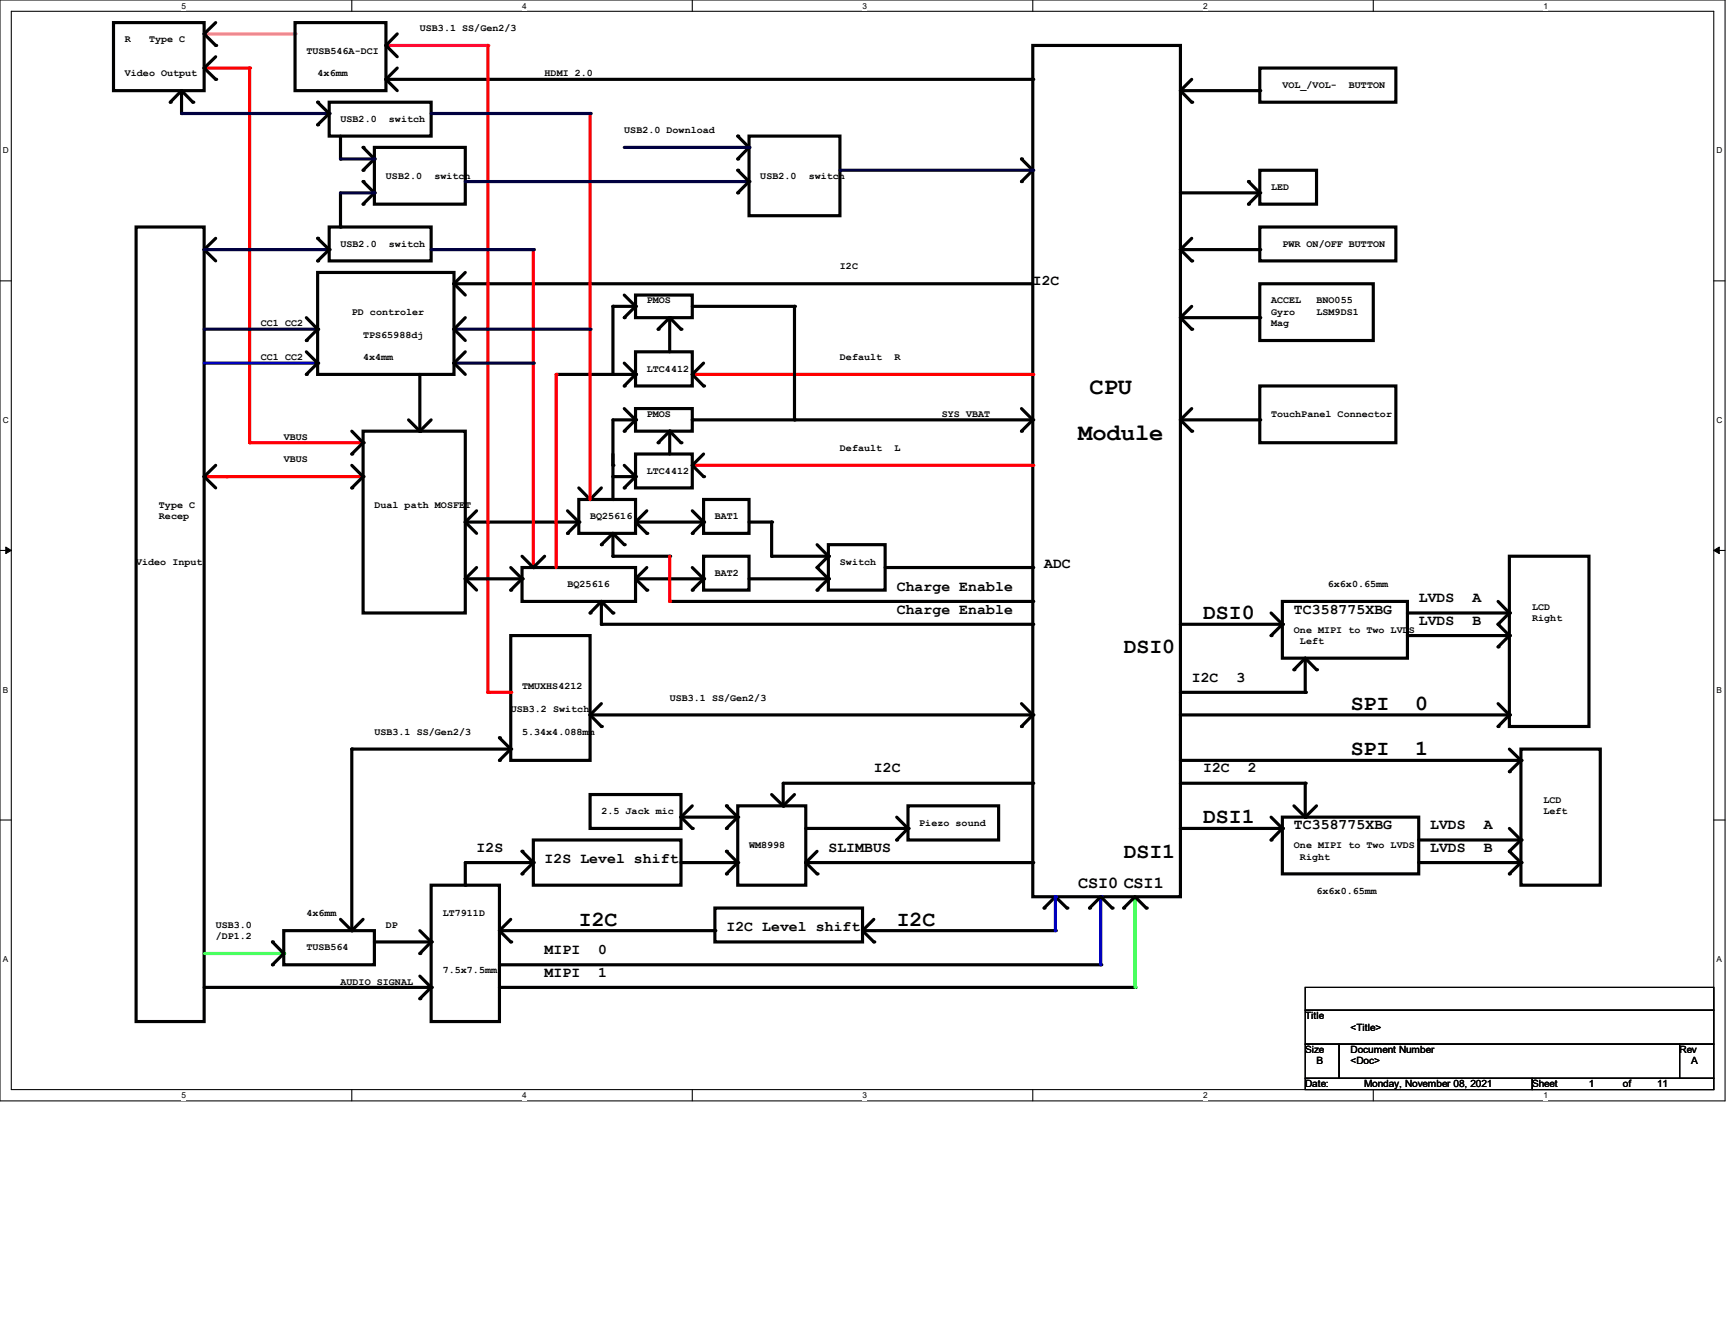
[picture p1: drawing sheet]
<svg xmlns="http://www.w3.org/2000/svg" width="279mm" height="216mm" viewBox="0 0 279 216" stroke-linecap="round" stroke-linejoin="round" font-family="sans-serif">
<path d="M0 0h278v177.4h-278zM1.8 1.8h274.3v173.8h-274.3z" fill="none" stroke="#000" stroke-width=".17"/>
<g fill="#fff">
<path d="M29.3 .2h.7v1.5h-.7z"/>
<path d="M29.3 175.8h.7v1.4h-.7z"/>
</g>
<path d="M56.7 0v1.8M56.7 175.6v1.8" fill="none" stroke="#000" stroke-width=".17"/>
<g fill="#fff">
<path d="M84.1 .2h.7v1.5h-.7z"/>
<path d="M84.1 175.8h.7v1.4h-.7z"/>
</g>
<path d="M111.5 0v1.8M111.5 175.6v1.8" fill="none" stroke="#000" stroke-width=".17"/>
<g fill="#fff">
<path d="M139 .2h.7v1.5h-.7z"/>
<path d="M139 175.8h.7v1.4h-.7z"/>
</g>
<path d="M166.4 0v1.8M166.4 175.6v1.8" fill="none" stroke="#000" stroke-width=".17"/>
<g fill="#fff">
<path d="M193.8 .2h.8v1.5h-.8z"/>
<path d="M193.8 175.8h.8v1.4h-.8z"/>
</g>
<path d="M221.3 0v1.8M221.3 175.6v1.8" fill="none" stroke="#000" stroke-width=".17"/>
<g fill="#fff">
<path d="M248.7 .2h.7v1.5h-.7z"/>
<path d="M248.7 175.8h.7v1.4h-.7z"/>
<path d="M.5 23.5h.9v1.5h-.9z"/>
<path d="M276.6 23.5h.9v1.5h-.9z"/>
<path d="M.5 67h.9v1.5h-.9z"/>
<path d="M276.6 67h.9v1.5h-.9z"/>
</g>
<path d="M0 45.3h1.8M276.1 45.3h1.9" fill="none" stroke="#000" stroke-width=".17"/>
<g fill="#fff">
<path d="M.5 110.4h.8v1.5h-.8z"/>
<path d="M276.6 110.4h.9v1.5h-.9z"/>
</g>
<path d="M0 88.7h1.8M276.1 88.7h1.9" fill="none" stroke="#000" stroke-width=".17"/>
<path d="M.9 88.1l.9 .6-.9 .5zM276.1 88.7l.9-.6v1.1z" fill="#000" stroke="#000" stroke-width=".16"/>
<g fill="#fff">
<path d="M.5 153.8h.8v1.5h-.8z"/>
<path d="M276.6 153.8h.9v1.5h-.9z"/>
</g>
<path d="M0 132.1h1.8M276.1 132.1h1.9M210.3 159.1h65.8v3.7h-65.8zM210.3 162.8h65.8v5.4h-65.8zM210.3 168.2h5.5v5.5h-5.5zM210.3 173.7h36.6v1.9h-36.6zM215.8 168.2h54.8v5.5h-54.8zM246.9 173.7h29.2v1.9h-29.2zM270.6 168.2h5.5v5.5h-5.5z" fill="none" stroke="#000" stroke-width=".17"/>
<path d="M18.3 3.6h14.6v11h-14.6z" fill="none" stroke="#000" stroke-width=".51"/>
<path d="M32.9 5.5h14.6" fill="none" stroke="#f0f" stroke-width=".51"/>
<circle cx="47.5" cy="5.5" r=".25" fill="#f0f"/>
<path d="M27.4 16.5l1.9-1.9v3.7M34.8 3.6l-1.9 1.9 1.9 1.8M47.5 3.6h14.7v11h-14.7zM53 16.5h16.5v5.4h-16.5zM21.9 36.6h11v128h-11z" fill="none" stroke="#000" stroke-width=".51"/>
<g fill="#000">
<circle cx="27.4" cy="16.5" r=".25"/>
<circle cx="29.3" cy="18.3" r=".25"/>
<circle cx="32.9" cy="5.5" r=".25"/>
<circle cx="34.8" cy="7.3" r=".25"/>
</g>
<path d="M32.9 11h7.3" fill="none" stroke="#f00" stroke-width=".51"/>
<circle cx="40.2" cy="11" r=".25" fill="#f00"/>
<path d="M40.2 11v60.3" fill="none" stroke="#f00" stroke-width=".51"/>
<circle cx="40.2" cy="71.3" r=".25" fill="#f00"/>
<path d="M34.8 9.1l-1.9 1.9 1.9 1.8M51.2 43.9h22v16.4h-22z" fill="none" stroke="#000" stroke-width=".51"/>
<g fill="#000">
<circle cx="32.9" cy="11" r=".25"/>
<circle cx="34.8" cy="12.8" r=".25"/>
</g>
<path d="M40.2 71.3h18.3" fill="none" stroke="#f00" stroke-width=".51"/>
<circle cx="58.5" cy="71.3" r=".25" fill="#f00"/>
<path d="M32.9 76.8h3.7" fill="none" stroke="#f00" stroke-width=".51"/>
<circle cx="36.6" cy="76.8" r=".25" fill="#f00"/>
<path d="M32.9 76.8h25.6" fill="none" stroke="#f00" stroke-width=".51"/>
<circle cx="32.9" cy="76.8" r=".25" fill="#f00"/>
<path d="M62.2 12.8h104.2M62.2 12.8l1.8 1.8M64 11l-1.8 1.8M58.5 69.5h16.5v29.3h-16.5zM65.8 67.6l1.8 1.9M67.6 60.3v9.2M69.5 67.6l-1.9 1.9M75 84.1h18.3M91.4 82.3l1.9 1.8M93.3 80.5h9.1v5.4h-9.1zM93.3 84.1l-1.9 1.8" fill="none" stroke="#000" stroke-width=".51"/>
<g fill="#000">
<circle cx="62.2" cy="12.8" r=".25"/>
<circle cx="166.4" cy="12.8" r=".25"/>
<circle cx="67.6" cy="69.5" r=".25"/>
<circle cx="91.4" cy="85.9" r=".25"/>
<circle cx="93.3" cy="84.1" r=".25"/>
</g>
<path d="M62.2 7.3h16.4" fill="none" stroke="#ff0080" stroke-width=".51"/>
<circle cx="78.6" cy="7.3" r=".25" fill="#ff0080"/>
<path d="M64 5.5l-1.8 1.8 1.8 1.8M166.4 7.3h23.8v137.2h-23.8z" fill="none" stroke="#000" stroke-width=".51"/>
<circle cx="62.2" cy="7.3" r=".25" fill="#000"/>
<path d="M32.9 153.6h12.8" fill="none" stroke="#00ff40" stroke-width=".51"/>
<circle cx="45.7" cy="153.6" r=".25" fill="#00ff40"/>
<g fill="none" stroke="#000" stroke-width=".51">
<path d="M73.2 45.7h93.2M73.2 45.7l1.8 1.8M75 43.9l-1.8 1.8M82.3 102.4h12.8v20.1h-12.8zM82.3 120.7h-25.6v29.2M84.1 137.2l1.8 1.8M85.9 139h-10.9v3.6M85.9 139l-1.8 1.8M32.9 159.1h36.6M43.9 151.8l1.8 1.8-1.8 1.8M45.7 149.9h14.6v5.5h-14.6zM60.3 151.8h9.2"/>
<path d="M67.6 157.3l1.9 1.8M67.6 149.9l1.9 1.9M69.5 142.6h11v22h-11zM69.5 159.1l-1.9 1.8M69.5 151.8l-1.9 1.8M80.5 159.1h102.4M80.5 155.4h96.9"/>
</g>
<g fill="#000">
<circle cx="73.2" cy="45.7" r=".25"/>
<circle cx="56.7" cy="120.7" r=".25"/>
<circle cx="82.3" cy="120.7" r=".25"/>
<circle cx="84.1" cy="137.2" r=".25"/>
<circle cx="85.9" cy="139" r=".25"/>
<circle cx="43.9" cy="155.4" r=".25"/>
<circle cx="43.9" cy="151.8" r=".25"/>
<circle cx="67.6" cy="153.6" r=".25"/>
<circle cx="69.5" cy="151.8" r=".25"/>
<circle cx="69.5" cy="159.1" r=".25"/>
<circle cx="75" cy="142.6" r=".25"/>
<circle cx="84.1" cy="140.8" r=".25"/>
<circle cx="177.4" cy="155.4" r=".25"/>
<circle cx="182.9" cy="159.1" r=".25"/>
<circle cx="67.6" cy="160.9" r=".25"/>
</g>
<path d="M78.6 7.3v104.2" fill="none" stroke="#f00" stroke-width=".51"/>
<circle cx="78.6" cy="111.5" r=".25" fill="#f00"/>
<path d="M78.6 111.5h3.7" fill="none" stroke="#f00" stroke-width=".51"/>
<circle cx="82.3" cy="111.5" r=".25" fill="#f00"/>
<g fill="none" stroke="#000" stroke-width=".51">
<path d="M100.6 47.5l1.8 1.9M100.6 58.5l1.8 1.8M102.4 56.7h9.1v5.5h-9.1zM102.4 47.5h9.1v3.7h-9.1zM102.4 49.4h-3.6v10.9M102.4 49.4l-1.8 1.8M111.5 49.4h16.5M89.6 60.3h12.8M98.8 76.8h3.6M100.6 65.8l1.8 1.8M100.6 75l1.8 1.8M102.4 73.2h9.1v5.4h-9.1z"/>
<path d="M102.4 65.8h9.1v3.7h-9.1zM102.4 67.6h-3.6v7.4M102.4 60.3l-1.8 1.9M102.4 67.6l-1.8 1.9M102.4 76.8l-1.8 1.8M111.5 67.6h54.9M75 93.3h9.1M84.1 91.4h18.3v5.5h-18.3zM102.4 93.3h11M102.4 84.1h11M102.4 84.1l1.8 1.8M102.4 93.3l1.8 1.8"/>
<path d="M104.2 82.3l-1.8 1.8M104.2 91.4l-1.8 1.9M111.5 82.3l1.9 1.8M111.5 91.4l1.9 1.9M113.4 80.5h7.3v5.4h-7.3zM113.4 89.6h7.3v5.5h-7.3zM113.4 84.1l-1.9 1.8M113.4 93.3l-1.9 1.8"/>
</g>
<g fill="#000">
<circle cx="98.8" cy="49.4" r=".25"/>
<circle cx="100.6" cy="51.2" r=".25"/>
<circle cx="102.4" cy="49.4" r=".25"/>
<circle cx="128" cy="49.4" r=".25"/>
<circle cx="98.8" cy="75" r=".25"/>
<circle cx="98.8" cy="60.3" r=".25"/>
<circle cx="98.8" cy="76.8" r=".25"/>
<circle cx="100.6" cy="78.6" r=".25"/>
<circle cx="100.6" cy="62.2" r=".25"/>
<circle cx="100.6" cy="69.5" r=".25"/>
<circle cx="102.4" cy="60.3" r=".25"/>
<circle cx="102.4" cy="67.6" r=".25"/>
<circle cx="102.4" cy="76.8" r=".25"/>
<circle cx="111.5" cy="67.6" r=".25"/>
<circle cx="84.1" cy="93.3" r=".25"/>
<circle cx="102.4" cy="93.3" r=".25"/>
<circle cx="102.4" cy="84.1" r=".25"/>
<circle cx="104.2" cy="85.9" r=".25"/>
<circle cx="104.2" cy="95.1" r=".25"/>
<circle cx="111.5" cy="85.9" r=".25"/>
<circle cx="111.5" cy="95.1" r=".25"/>
<circle cx="113.4" cy="93.3" r=".25"/>
<circle cx="113.4" cy="84.1" r=".25"/>
</g>
<path d="M111.5 60.3h54.9" fill="none" stroke="#f00" stroke-width=".51"/>
<circle cx="166.4" cy="60.3" r=".25" fill="#f00"/>
<path d="M113.4 58.5l-1.9 1.8 1.9 1.9M118.9 129.8h10.9v12.8h-10.9zM131.7 137.2l-1.9 1.8 1.9 1.8M146.3 129.8h14.6v5.5h-14.6z" fill="none" stroke="#000" stroke-width=".51"/>
<g fill="#000">
<circle cx="111.5" cy="60.3" r=".25"/>
<circle cx="113.4" cy="62.2" r=".25"/>
<circle cx="129.8" cy="139" r=".25"/>
<circle cx="131.7" cy="140.8" r=".25"/>
</g>
<path d="M182.9 144.5v14.6" fill="none" stroke="#0f0" stroke-width=".51"/>
<circle cx="182.9" cy="159.1" r=".25" fill="#0f0"/>
<path d="M76.8 82.3l-1.8 1.8 1.8 1.8M76.8 91.4l-1.8 1.9 1.8 1.8M82.3 91.4l1.8 1.9-1.8 1.8M95.1 115.2h71.3M95.1 115.2l1.8 1.9M96.9 113.4l-1.8 1.8M164.6 113.4l1.8 1.8M166.4 115.2l-1.8 1.9" fill="none" stroke="#000" stroke-width=".51"/>
<g fill="#000">
<circle cx="75" cy="84.1" r=".25"/>
<circle cx="75" cy="93.3" r=".25"/>
<circle cx="82.3" cy="95.1" r=".25"/>
<circle cx="84.1" cy="93.3" r=".25"/>
<circle cx="95.1" cy="115.2" r=".25"/>
<circle cx="96.9" cy="117.1" r=".25"/>
<circle cx="164.6" cy="117.1" r=".25"/>
<circle cx="166.4" cy="115.2" r=".25"/>
</g>
<path d="M89.6 60.3v31.1" fill="none" stroke="#f00" stroke-width=".51"/>
<circle cx="89.6" cy="60.3" r=".25" fill="#f00"/>
<g fill="none" stroke="#000" stroke-width=".51">
<path d="M107.9 51.2v5.5M107.9 51.2l-1.9 1.8M107.9 51.2l1.8 1.8M128 49.4v18.2M34.8 75l-1.9 1.8 1.9 1.8M56.7 75l1.8 1.8-1.8 1.8M98.8 73.2v7.3M107.9 69.5v3.7M107.9 69.5l-1.9 1.8M107.9 69.5l1.8 1.8M120.7 93.3h12.8M120.7 84.1h3.6v5.5h9.2"/>
<path d="M133.5 87.8h9.1v7.3h-9.1z"/>
</g>
<g fill="#000">
<circle cx="106" cy="53" r=".25"/>
<circle cx="107.9" cy="51.2" r=".25"/>
<circle cx="109.7" cy="53" r=".25"/>
<circle cx="32.9" cy="76.8" r=".25"/>
<circle cx="56.7" cy="78.6" r=".25"/>
<circle cx="58.5" cy="76.8" r=".25"/>
<circle cx="106" cy="71.3" r=".25"/>
<circle cx="107.9" cy="69.5" r=".25"/>
<circle cx="109.7" cy="71.3" r=".25"/>
<circle cx="128" cy="67.6" r=".25"/>
<circle cx="98.8" cy="80.5" r=".25"/>
<circle cx="124.3" cy="84.1" r=".25"/>
<circle cx="124.3" cy="89.6" r=".25"/>
<circle cx="133.5" cy="93.3" r=".25"/>
<circle cx="133.5" cy="89.6" r=".25"/>
</g>
<path d="M111.5 75h54.9" fill="none" stroke="#f00" stroke-width=".51"/>
<circle cx="166.4" cy="75" r=".25" fill="#f00"/>
<path d="M113.4 73.2l-1.9 1.8 1.9 1.8M98.8 85.9v3.7h9.1M107.9 96.9h58.5M131.7 87.8l1.8 1.8-1.8 1.8 1.8 1.9-1.8 1.8M142.6 91.4h23.8M96.9 100.6h69.5" fill="none" stroke="#000" stroke-width=".51"/>
<g fill="#000">
<circle cx="111.5" cy="75" r=".25"/>
<circle cx="113.4" cy="76.8" r=".25"/>
<circle cx="98.8" cy="89.6" r=".25"/>
<circle cx="107.9" cy="89.6" r=".25"/>
<circle cx="131.7" cy="91.4" r=".25"/>
<circle cx="131.7" cy="95.1" r=".25"/>
<circle cx="133.5" cy="93.3" r=".25"/>
<circle cx="133.5" cy="89.6" r=".25"/>
<circle cx="166.4" cy="91.4" r=".25"/>
<circle cx="166.4" cy="96.9" r=".25"/>
<circle cx="166.4" cy="100.6" r=".25"/>
</g>
<path d="M107.9 89.6v7.3" fill="none" stroke="#f00" stroke-width=".51"/>
<circle cx="107.9" cy="96.9" r=".25" fill="#f00"/>
<g fill="none" stroke="#000" stroke-width=".51">
<path d="M56.7 69.5l1.8 1.8-1.8 1.9M96.9 87.8l1.9-1.9 1.8 1.9M96.9 96.9v3.7M96.9 96.9l-1.8 1.9M96.9 96.9l1.9 1.9M80.5 118.9l1.8 1.8-1.8 1.8M95.1 128h14.6v5.5h-14.6zM109.7 131.7h9.2M109.7 131.7l1.8 1.8M111.5 129.8l-1.8 1.9M117.1 129.8l1.8 1.9M118.9 131.7l-1.8 1.8"/>
<path d="M124.3 128l1.9 1.8M126.2 126.2v3.6M128 128l-1.8 1.8M144.5 131.7l1.8 1.8-1.8 1.8M54.9 148.1l1.8 1.8 1.8-1.8M181.1 146.3l1.8-1.8 1.8 1.8"/>
</g>
<g fill="#000">
<circle cx="56.7" cy="73.2" r=".25"/>
<circle cx="58.5" cy="71.3" r=".25"/>
<circle cx="95.1" cy="98.8" r=".25"/>
<circle cx="96.9" cy="87.8" r=".25"/>
<circle cx="98.8" cy="98.8" r=".25"/>
<circle cx="100.6" cy="87.8" r=".25"/>
<circle cx="80.5" cy="118.9" r=".25"/>
<circle cx="96.9" cy="100.6" r=".25"/>
<circle cx="80.5" cy="122.5" r=".25"/>
<circle cx="109.7" cy="131.7" r=".25"/>
<circle cx="111.5" cy="133.5" r=".25"/>
<circle cx="117.1" cy="129.8" r=".25"/>
<circle cx="117.1" cy="133.5" r=".25"/>
<circle cx="118.9" cy="131.7" r=".25"/>
<circle cx="126.2" cy="129.8" r=".25"/>
<circle cx="144.5" cy="135.3" r=".25"/>
<circle cx="146.3" cy="133.5" r=".25"/>
<circle cx="56.7" cy="149.9" r=".25"/>
<circle cx="181.1" cy="146.3" r=".25"/>
<circle cx="184.7" cy="146.3" r=".25"/>
</g>
<path d="M32.9 53h18.3" fill="none" stroke="#000040" stroke-width=".51"/>
<circle cx="51.2" cy="53" r=".25" fill="#000040"/>
<path d="M32.9 58.5h18.3" fill="none" stroke="#000080" stroke-width=".51"/>
<circle cx="51.2" cy="58.5" r=".25" fill="#000080"/>
<path d="M60.3 23.7h14.7v9.2h-14.7zM49.4 56.7l1.8 1.8-1.8 1.8M49.4 51.2l1.8 1.8-1.8 1.9" fill="none" stroke="#000" stroke-width=".51"/>
<g fill="#000">
<circle cx="49.4" cy="54.9" r=".25"/>
<circle cx="51.2" cy="53" r=".25"/>
<circle cx="51.2" cy="58.5" r=".25"/>
<circle cx="49.4" cy="60.3" r=".25"/>
</g>
<path d="M29.3 18.3h23.7" fill="none" stroke="#000040" stroke-width=".51"/>
<circle cx="53" cy="18.3" r=".25" fill="#000040"/>
<path d="M34.8 38.4l-1.9 1.8 1.9 1.8" fill="none" stroke="#000" stroke-width=".51"/>
<circle cx="32.9" cy="40.2" r=".25" fill="#000"/>
<path d="M32.9 40.2h20.1" fill="none" stroke="#000040" stroke-width=".51"/>
<circle cx="53" cy="40.2" r=".25" fill="#000040"/>
<path d="M29.3 14.6l1.8 1.9M51.2 16.5l1.8 1.8-1.8 1.8M51.2 38.4l1.8 1.8-1.8 1.8M53 36.6h16.5v5.4h-16.5zM54.9 21.9v3.7M54.9 31.1v5.5M58.5 23.7l1.8 1.9-1.8 1.8M58.5 29.3l1.8 1.8-1.8 1.8" fill="none" stroke="#000" stroke-width=".51"/>
<g fill="#000">
<circle cx="31.1" cy="16.5" r=".25"/>
<circle cx="51.2" cy="16.5" r=".25"/>
<circle cx="51.2" cy="20.1" r=".25"/>
<circle cx="51.2" cy="38.4" r=".25"/>
<circle cx="54.9" cy="25.6" r=".25"/>
<circle cx="54.9" cy="36.6" r=".25"/>
<circle cx="58.5" cy="23.7" r=".25"/>
<circle cx="58.5" cy="32.9" r=".25"/>
<circle cx="58.5" cy="27.4" r=".25"/>
<circle cx="58.5" cy="29.3" r=".25"/>
<circle cx="51.2" cy="42" r=".25"/>
</g>
<path d="M54.9 25.6h5.4" fill="none" stroke="#000040" stroke-width=".51"/>
<circle cx="60.3" cy="25.6" r=".25" fill="#000040"/>
<path d="M54.9 31.1h5.4" fill="none" stroke="#000040" stroke-width=".51"/>
<circle cx="60.3" cy="31.1" r=".25" fill="#000040"/>
<path d="M93.3 78.6l1.8 1.9 1.8-1.9" fill="none" stroke="#000" stroke-width=".51"/>
<circle cx="95.1" cy="80.5" r=".25" fill="#000"/>
<path d="M95.1 18.3v62.2" fill="none" stroke="#f00" stroke-width=".51"/>
<circle cx="95.1" cy="18.3" r=".25" fill="#f00"/>
<path d="M69.5 18.3h25.6" fill="none" stroke="#000040" stroke-width=".51"/>
<circle cx="95.1" cy="18.3" r=".25" fill="#000040"/>
<path d="M85.9 40.2v51.2" fill="none" stroke="#f00" stroke-width=".51"/>
<circle cx="85.9" cy="40.2" r=".25" fill="#f00"/>
<path d="M84.1 89.6l1.8 1.8 1.9-1.8" fill="none" stroke="#000" stroke-width=".51"/>
<circle cx="85.9" cy="91.4" r=".25" fill="#000"/>
<path d="M69.5 40.2h16.4" fill="none" stroke="#000040" stroke-width=".51"/>
<circle cx="85.9" cy="40.2" r=".25" fill="#000040"/>
<path d="M75 29.3h45.7" fill="none" stroke="#000040" stroke-width=".51"/>
<circle cx="120.7" cy="29.3" r=".25" fill="#000040"/>
<path d="M120.7 21.9h14.6v12.9h-14.6zM164.6 25.6l1.8 1.8-1.8 1.9" fill="none" stroke="#000" stroke-width=".51"/>
<g fill="#000">
<circle cx="164.6" cy="29.3" r=".25"/>
<circle cx="164.6" cy="25.6" r=".25"/>
</g>
<path d="M135.3 27.4h31.1" fill="none" stroke="#000040" stroke-width=".51"/>
<circle cx="166.4" cy="27.4" r=".25" fill="#000040"/>
<path d="M118.9 27.4l1.8 1.9-1.8 1.8M118.9 21.9l1.8 1.8-1.8 1.9" fill="none" stroke="#000" stroke-width=".51"/>
<g fill="#000">
<circle cx="118.9" cy="31.1" r=".25"/>
<circle cx="118.9" cy="27.4" r=".25"/>
<circle cx="118.9" cy="21.9" r=".25"/>
<circle cx="118.9" cy="25.6" r=".25"/>
</g>
<path d="M100.6 23.7h20.1" fill="none" stroke="#000040" stroke-width=".51"/>
<circle cx="120.7" cy="23.7" r=".25" fill="#000040"/>
<path d="M73.2 58.5h12.7" fill="none" stroke="#000040" stroke-width=".51"/>
<circle cx="85.9" cy="58.5" r=".25" fill="#000040"/>
<path d="M75 56.7l-1.8 1.8 1.8 1.8" fill="none" stroke="#000" stroke-width=".51"/>
<circle cx="73.2" cy="58.5" r=".25" fill="#000"/>
<path d="M73.2 53h21.9" fill="none" stroke="#000040" stroke-width=".51"/>
<circle cx="95.1" cy="53" r=".25" fill="#000040"/>
<path d="M75 51.2l-1.8 1.8 1.8 1.9M80.5 149.9h34.7M80.5 149.9l1.8 1.9M82.3 148.1l-1.8 1.8M115.2 146.3h23.8v5.5h-23.8zM139 149.9h31.1M139 149.9l1.8 1.9M140.8 148.1l-1.8 1.8" fill="none" stroke="#000" stroke-width=".51"/>
<g fill="#000">
<circle cx="73.2" cy="53" r=".25"/>
<circle cx="80.5" cy="149.9" r=".25"/>
<circle cx="82.3" cy="151.8" r=".25"/>
<circle cx="115.2" cy="149.9" r=".25"/>
<circle cx="139" cy="149.9" r=".25"/>
<circle cx="140.8" cy="151.8" r=".25"/>
<circle cx="170.1" cy="149.9" r=".25"/>
</g>
<path d="M177.4 144.5v10.9" fill="none" stroke="#00f" stroke-width=".51"/>
<circle cx="177.4" cy="144.5" r=".25" fill="#00f"/>
<path d="M168.2 146.3l1.9-1.8 1.8 1.8M175.6 146.3l1.8-1.8 1.8 1.8" fill="none" stroke="#000" stroke-width=".51"/>
<g fill="#000">
<circle cx="168.2" cy="146.3" r=".25"/>
<circle cx="171.9" cy="146.3" r=".25"/>
<circle cx="175.6" cy="146.3" r=".25"/>
<circle cx="179.2" cy="146.3" r=".25"/>
</g>
<path d="M170.1 144.5v5.4" fill="none" stroke="#00f" stroke-width=".51"/>
<circle cx="170.1" cy="144.5" r=".25" fill="#00f"/>
<g fill="none" stroke="#000" stroke-width=".51">
<path d="M190.2 14.6h12.8M190.2 14.6l1.8 1.9M192 12.8l-1.8 1.8M203 11h21.9v5.5h-21.9zM190.2 31.1h12.8M192 38.4l-1.8 1.8M201.2 29.3l1.8 1.8M203 36.6h21.9v5.4h-21.9zM203 27.4h9.1v5.5h-9.1zM203 31.1l-1.8 1.8M190.2 51.2h12.8M190.2 51.2l1.8 1.8"/>
<path d="M190.2 40.2h12.8M190.2 40.2l1.8 1.8M192 49.4l-1.8 1.8M203 45.7h18.3v9.2h-18.3zM164.6 65.8l1.8 1.8-1.8 1.9M190.2 67.6h12.8M190.2 67.6l1.8 1.9M192 65.8l-1.8 1.8M203 62.2h21.9v9.1h-21.9zM204.8 98.8l1.8 1.8M206.6 96.9h20.2v9.1h-20.2zM226.8 98.8h16.4"/>
<path d="M241.4 96.9l1.8 1.9M243.2 89.6h12.8v27.5h-12.8zM243.2 98.8l-1.8 1.8 1.8 1.8M190.2 100.6h16.4M190.2 115.2h53M206.6 100.6l-1.8 1.8M210.3 106v5.5h-20.1M210.3 106l-1.8 1.9M210.3 106l1.8 1.9M226.8 102.4h16.4M241.4 113.4l1.8 1.8M243.2 102.4l-1.8 1.8"/>
<path d="M243.2 115.2l-1.8 1.9M85.9 135.3h23.8v7.3h-23.8zM109.7 139h9.2M117.1 137.2l1.8 1.8M118.9 139l-1.8 1.8M126.2 126.2h40.2M129.8 139h36.6M129.8 133.5h16.5M190.2 133.5h16.4M190.2 126.2h20.1v5.5M190.2 122.5h54.9M204.8 131.7l1.8 1.8"/>
<path d="M206.6 131.7h22v9.1h-22zM206.6 133.5l-1.8 1.8M208.5 129.8l1.8 1.9M212.1 129.8l-1.8 1.9M228.6 139h16.5M228.6 135.3h16.5M243.2 133.5l1.9 1.8M243.2 120.7l1.9 1.8M245.1 120.7h12.8v21.9h-12.8zM245.1 135.3l-1.9 1.9 1.9 1.8M245.1 139l-1.9 1.8M245.1 122.5l-1.9 1.8"/>
</g>
<g fill="#000">
<circle cx="190.2" cy="14.6" r=".25"/>
<circle cx="192" cy="16.5" r=".25"/>
<circle cx="203" cy="14.6" r=".25"/>
<circle cx="201.2" cy="29.3" r=".25"/>
<circle cx="201.2" cy="32.9" r=".25"/>
<circle cx="203" cy="31.1" r=".25"/>
<circle cx="190.2" cy="40.2" r=".25"/>
<circle cx="190.2" cy="51.2" r=".25"/>
<circle cx="192" cy="53" r=".25"/>
<circle cx="192" cy="42" r=".25"/>
<circle cx="203" cy="40.2" r=".25"/>
<circle cx="203" cy="51.2" r=".25"/>
<circle cx="164.6" cy="69.5" r=".25"/>
<circle cx="166.4" cy="67.6" r=".25"/>
<circle cx="190.2" cy="67.6" r=".25"/>
<circle cx="192" cy="69.5" r=".25"/>
<circle cx="203" cy="67.6" r=".25"/>
<circle cx="243.2" cy="98.8" r=".25"/>
<circle cx="204.8" cy="102.4" r=".25"/>
<circle cx="206.6" cy="100.6" r=".25"/>
<circle cx="208.5" cy="107.9" r=".25"/>
<circle cx="210.3" cy="111.5" r=".25"/>
<circle cx="212.1" cy="107.9" r=".25"/>
<circle cx="241.4" cy="117.1" r=".25"/>
<circle cx="241.4" cy="100.6" r=".25"/>
<circle cx="241.4" cy="104.2" r=".25"/>
<circle cx="243.2" cy="115.2" r=".25"/>
<circle cx="243.2" cy="102.4" r=".25"/>
<circle cx="117.1" cy="137.2" r=".25"/>
<circle cx="118.9" cy="139" r=".25"/>
<circle cx="146.3" cy="133.5" r=".25"/>
<circle cx="166.4" cy="126.2" r=".25"/>
<circle cx="166.4" cy="139" r=".25"/>
<circle cx="204.8" cy="135.3" r=".25"/>
<circle cx="206.6" cy="133.5" r=".25"/>
<circle cx="210.3" cy="131.7" r=".25"/>
<circle cx="210.3" cy="126.2" r=".25"/>
<circle cx="243.2" cy="137.2" r=".25"/>
<circle cx="243.2" cy="124.3" r=".25"/>
<circle cx="245.1" cy="135.3" r=".25"/>
<circle cx="245.1" cy="139" r=".25"/>
<circle cx="245.1" cy="122.5" r=".25"/>
<circle cx="117.1" cy="140.8" r=".25"/>
<circle cx="243.2" cy="140.8" r=".25"/>
</g>
<g font-size="3.8">
<text x="175.6" y="63.5">CPU</text>
<text x="173.7" y="70.9">Module</text>
</g>
<g font-size="3.5">
<text x="193.8" y="99.7">DSI0</text>
<text x="181.1" y="105.2">DSI0</text>
<text x="217.6" y="114.4">SPI</text>
<text x="228" y="114.4">0</text>
<text x="217.6" y="121.7">SPI</text>
<text x="228" y="121.7">1</text>
<text x="193.8" y="132.7">DSI1</text>
<text x="181.1" y="138.2">DSI1</text>
<text x="93.3" y="149.1">I2C</text>
<text x="144.5" y="149.1">I2C</text>
</g>
<text font-size="2.7" x="173.7" y="143.1">CSI0 CSI1</text>
<g font-size="2.4">
<text x="166.4" y="45.8">I2C</text>
<text x="144.5" y="95.2">Charge Enable</text>
<text x="168.2" y="91.6">ADC</text>
<text x="144.5" y="98.8">Charge Enable</text>
<text x="208.5" y="98.8">TC358775XBG</text>
<text x="228.6" y="97">LVDS</text>
<text x="228.6" y="100.7">LVDS</text>
<text x="237.2" y="97">A</text>
<text x="237.2" y="100.7">B</text>
<text x="192" y="109.9">I2C</text>
<text x="199.2" y="109.9">3</text>
<text x="140.8" y="124.5">I2C</text>
<text x="193.8" y="124.5">I2C</text>
<text x="201" y="124.5">2</text>
<text x="76.8" y="137.3">I2S</text>
<text x="133.5" y="137.3">SLIMBUS</text>
<text x="208.5" y="133.6">TC358775XBG</text>
<text x="230.4" y="133.6">LVDS</text>
<text x="230.4" y="137.3">LVDS</text>
<text x="239.1" y="133.6">A</text>
<text x="239.1" y="137.3">B</text>
<text x="87.8" y="139.1">I2S Level shift</text>
<text x="87.8" y="153.7">MIPI</text>
<text x="96.4" y="153.7">0</text>
<text x="117.1" y="150.1">I2C Level shift</text>
<text x="87.8" y="157.4">MIPI</text>
<text x="96.4" y="157.4">1</text>
</g>
<g font-size="1.6">
<text x="67.6" y="5">USB3.1 SS/Gen2/3</text>
<text x="20.1" y="6.8">R</text>
<text x="24" y="6.8">Type C</text>
<text x="49.4" y="8.7">TUSB546A-DCI</text>
<text x="20.1" y="12.3">Video Output</text>
<text x="51.2" y="12.3">4x6mm</text>
<text x="87.8" y="12.3">HDMI 2.0</text>
<text x="206.6" y="14.1">VOL_/VOL-</text>
<text x="217.3" y="14.1">BUTTON</text>
<text x="54.9" y="19.6">USB2.0</text>
<text x="62.7" y="19.6">switch</text>
<text x="100.6" y="21.5">USB2.0 Download</text>
<text x="62.2" y="28.8">USB2.0</text>
<text x="70" y="28.8">switch</text>
<text x="122.5" y="28.8">USB2.0</text>
<text x="130.3" y="28.8">switch</text>
<text x="204.8" y="30.6">LED</text>
<text x="54.9" y="39.8">USB2.0</text>
<text x="62.7" y="39.8">switch</text>
<text x="206.6" y="39.8">PWR ON/OFF BUTTON</text>
<text x="135.3" y="43.4">I2C</text>
<text x="42" y="52.5">CC1 CC2</text>
<text x="56.7" y="50.7">PD controler</text>
<text x="104.2" y="48.9">PMOS</text>
<text x="204.8" y="48.9">ACCEL</text>
<text x="204.8" y="50.7">Gyro</text>
<text x="204.8" y="52.5">Mag</text>
<text x="212.1" y="48.9">BNO055</text>
<text x="212.1" y="50.7">LSM9DS1</text>
<text x="42" y="58">CC1 CC2</text>
<text x="58.5" y="54.4">TPS65988dj</text>
<text x="58.5" y="58">4x4mm</text>
<text x="104.2" y="59.9">LTC4412</text>
<text x="135.3" y="58">Default</text>
<text x="144.1" y="58">R</text>
<text x="45.7" y="70.8">VBUS</text>
<text x="104.2" y="67.2">PMOS</text>
<text x="151.8" y="67.2">SYS_VBAT</text>
<text x="204.8" y="67.2">TouchPanel Connector</text>
<text x="45.7" y="74.5">VBUS</text>
<text x="104.2" y="76.3">LTC4412</text>
<text x="135.3" y="72.7">Default</text>
<text x="144.1" y="72.7">L</text>
<text x="25.6" y="81.8">Type C</text>
<text x="25.6" y="83.7">Recep</text>
<text x="60.3" y="81.8">Dual path MOSFET</text>
<text x="95.1" y="83.7">BQ25616</text>
<text x="115.2" y="83.7">BAT1</text>
<text x="21.9" y="91">Video Input</text>
<text x="91.4" y="94.6">BQ25616</text>
<text x="115.2" y="92.8">BAT2</text>
<text x="135.3" y="91">Switch</text>
<text x="214" y="94.6">6x6x0.65mm</text>
<text x="208.5" y="101.9">One MIPI to Two LVDS</text>
<text x="246.9" y="98.3">LCD</text>
<text x="246.9" y="100.1">Right</text>
<text x="209.5" y="103.8">Left</text>
<text x="84.1" y="111.1">TMUXHS4212</text>
<text x="107.9" y="112.9">USB3.1 SS/Gen2/3</text>
<text x="60.3" y="118.4">USB3.1 SS/Gen2/3</text>
<text x="82.3" y="114.7">USB3.2 Switch</text>
<text x="84.1" y="118.4">5.34x4.088mm</text>
<text x="96.9" y="131.2">2.5 Jack mic</text>
<text x="248.7" y="129.4">LCD</text>
<text x="248.7" y="131.2">Left</text>
<text x="120.7" y="136.7">WM8998</text>
<text x="148.1" y="133">Piezo sound</text>
<text x="208.5" y="136.7">One MIPI to Two LVDS</text>
<text x="209.5" y="138.5">Right</text>
<text x="212.1" y="144">6x6x0.65mm</text>
<text x="34.8" y="149.5">USB3.0</text>
<text x="49.4" y="147.7">4x6mm</text>
<text x="62.2" y="149.5">DP</text>
<text x="71.3" y="147.7">LT7911D</text>
<text x="34.8" y="151.3">/DP1.2</text>
<text x="49.4" y="153.1">TUSB564</text>
<text x="54.9" y="158.6">AUDIO SIGNAL</text>
<text x="71.3" y="156.8">7.5x7.5mm</text>
<text x="210.3" y="164.2">Title</text>
<text x="217.6" y="166">&lt;Title&gt;</text>
<text x="210.3" y="169.7">Size</text>
<text x="212.1" y="171.5">B</text>
<text x="217.6" y="169.7">Document Number</text>
<text x="217.6" y="171.5">&lt;Doc&gt;</text>
<text x="270.6" y="169.7">Rev</text>
<text x="272.5" y="171.5">A</text>
<text x="210.3" y="175.2">Date:</text>
<text x="219.8" y="175.2">Monday, November 08, 2021</text>
<text x="246.9" y="175.2">Sheet</text>
<text x="256" y="175.2">1</text>
<text x="261.5" y="175.2">of</text>
<text x="267" y="175.2">11</text>
</g>
<g font-size="1.3">
<text x="29.3" y="1.4">5</text>
<text x="84.1" y="1.4">4</text>
<text x="139" y="1.4">3</text>
<text x="193.8" y="1.4">2</text>
<text x="248.7" y="1.4">1</text>
<text x=".5" y="24.7">D</text>
<text x="276.6" y="24.7">D</text>
<text x=".5" y="68.2">C</text>
<text x="276.6" y="68.2">C</text>
<text x=".5" y="111.6">B</text>
<text x="276.6" y="111.6">B</text>
<text x=".5" y="155">A</text>
<text x="276.6" y="155">A</text>
<text x="29.3" y="177">5</text>
<text x="84.1" y="177">4</text>
<text x="139" y="177">3</text>
<text x="193.8" y="177">2</text>
<text x="248.7" y="177">1</text>
</g>
</svg>
